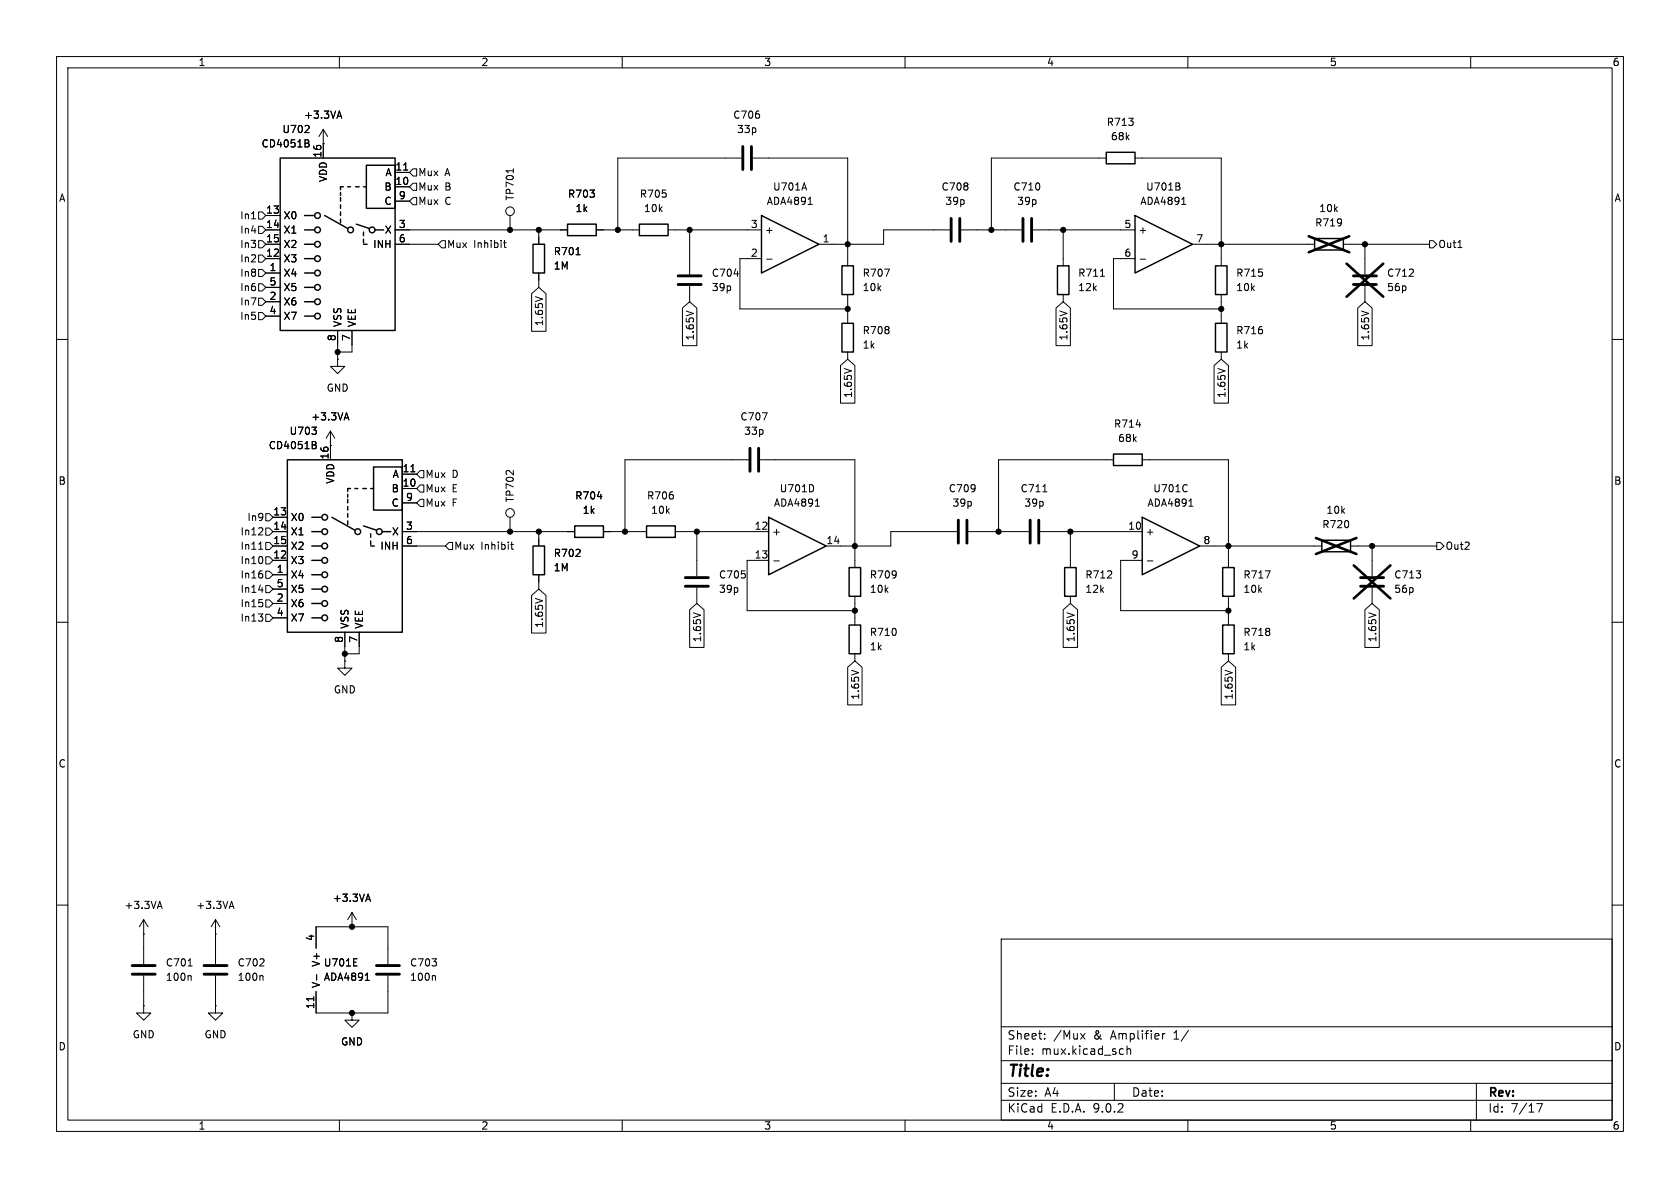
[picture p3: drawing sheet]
<svg xmlns="http://www.w3.org/2000/svg" width="297mm" height="210mm" viewBox="0 0 297 210" stroke-linecap="round" stroke-linejoin="round" font-family="sans-serif">
<g fill="none" stroke="#000" stroke-width=".18">
<path d="M10 10h277v190h-277zM12 12h273v186h-273zM60 19.6l.4 1.3M60 10v2M110 10v2M160 10v2M210 10v2M260 10v2M44.5 38.7h.7M45.7 37.5h.7l.6 .6-.6 .6h-.7zM47 38.1h2.5M53.9 23.4h.8"/>
<path d="M54.4 24.7l.2 .3-.2 .3 .2 .1 .1 .3-.3 .3h-.5M54.6 22.3v.4M57.1 25.4h.1M57.1 22.9l-.7 1.2M57.1 22.9l.8 1.2M57.1 22.9v5M59.7 20.5h.6M69.8 30.5h2.6M69.8 33h2.6M69.8 35.6h2.6M71.4 30.1h.7M73 32.4h.7v1.3h-.7l-.6-.7z"/>
<path d="M73 34.9h.7v1.3h-.7l-.6-.6zM73 29.8h.7v1.3h-.7l-.6-.6zM90.2 38.1v2.5M90.7 29.8v.8M131.1 27.9h-21.9v12.7M133.1 27.9h16.8v19.1M142.2 32.3l.4 1.3M142.9 36.1h.7M195.6 27.9h-20.3v12.7M200.7 27.9h15.2v19.1M208.3 32.9l.3 .3v.3l-.2 .1M208.4 32.4l.2 .2-.2 .3"/>
<path d="M208.9 36.1h.7M45.7 40h.7l.6 .6-.6 .7h-.7zM45.7 42.5h.7l.6 .7-.6 .6h-.7zM45.7 47.6h.7l.6 .7-.6 .6h-.7zM45.7 45.1h.7l.6 .6-.6 .7h-.7zM45.7 50.2h.7l.6 .6-.6 .6h-.7zM45.7 52.7h.7l.6 .6-.6 .7h-.7zM45.7 55.2h.7l.6 .7-.6 .6h-.7zM47 40.6h2.5M47 45.7h2.5M47 43.2h2.5M47 48.3h2.5"/>
<path d="M47 50.8h2.5M47 53.3h2.5M47 55.9h2.5M59.7 58.4v5.1M62.2 58.4v3.8h-2.5M69.8 40.6h30.5M69.8 43.2h7.7M78.1 42.5h.6v1.3h-.6l-.6-.6zM89 42.9h.5M89.2 42.5v1.1l.3 .2M94 51.9l1.2-1.1 1.3 1.1v6.7h-2.5zM94.7 52.4l1.2 .5"/>
<path d="M95.2 40.6v2.6M95.2 48.3v2.5M101.8 45h.8M105.4 40.6h7.6M118.1 40.6h16.5M120.6 54.5l1.3-1.2 1.3 1.2v6.6h-2.6zM121.3 55l1.3 .4M121.9 40.6v7.9M121.9 50.5v2.8M129.8 48.4h.8M134.6 45.7h-3.8v8.9h19.1M135.5 45.8h1"/>
<path d="M149.9 52.1v5.1M156.4 47.6h.8l-.5 1.2M167.9 40.6h-11.7v2.6h-11.4M169.9 40.6h10.7M182.6 40.6h18.1M186.7 54.5l1.3-1.2 1.2 1.2v6.6h-2.5zM187.4 55l1.2 .4M188 40.6v6.4M188 52.1v1.2M194.5 48.8h.8M200.7 45.7h-3.9v8.9h19.1M201.6 45.8h.9"/>
<path d="M210.8 43.2h21.6M215.9 52.1v5.1M237.5 43.2h15.2M240 54.5l1.3-1.2 1.3 1.2v6.6h-2.6zM240.7 55l1.3 .4M241.3 43.2v5.3M241.3 50.5v2.8M252.7 42.5h.7l.6 .7-.6 .6h-.7zM257.7 43.8h.8M10 60h2M55.1 75.5h.8l-.4 .5M55.6 78l.3 .3-.3 .4 .3 .1v.3l-.2 .2h-.5"/>
<path d="M55.9 76.1v.6M58.4 78.7h.1M58.4 76.2v5.1M58.4 76.2l-.7 1.3M58.4 76.2l.8 1.3M59.7 63.5v1.3h1.3l-1.3 1.2-1.3-1.2h1.3M59.7 63.5h.1M61 73.9h.6M61.3 73l.4 1.2M134.8 73h.8l-.5 1.2M148.6 64.6l1.3-1.1 1.2 1.1v6.7h-2.5zM149.3 65.1l1.2 .5"/>
<path d="M149.9 62.2v1.3M200.9 75.1h.8M214.6 64.6l1.3-1.1 1.3 1.1v6.7h-2.6zM215.3 65.1l1.3 .5M215.9 62.2v1.3M285 60h2M45.7 94.6h.8M45.7 97.1h.8M46.4 93.4v.4M46.4 98.6v.8M47 98.4h.6l.7 .7-.7 .6h-.6zM47 90.8h.6l.7 .6-.7 .7h-.6z"/>
<path d="M47 93.3h.6l.7 .7-.7 .6h-.6zM47 95.9h.6l.7 .6-.7 .7h-.6zM48.3 94h2.5M48.3 99.1h2.5M48.3 96.5h2.5M48.3 91.4h2.5M71.1 94h30.5M71.1 96.5h7.6M71.1 83.8h2.6M71.1 86.4h2.6M71.1 88.9h2.6M72.6 83.4h.8"/>
<path d="M74.3 88.3h.6v1.2h-.6l-.6-.6zM74.3 83.2h.6v1.3h-.6l-.6-.7zM74.3 85.7h.6v1.3h-.6l-.6-.6zM79.4 95.9h.6v1.3h-.6l-.7-.7zM90.2 91.4v2.6M90.3 96.3h.5M90.5 95.8v1.1l.3 .2M95.2 94v2.5M105.6 87.8h.8M106.7 94h7.6M119.4 94h16.5M123.2 94v7.9"/>
<path d="M132.3 81.3h-21.8v12.7M134.4 81.3h16.7v19M135.9 99.1h-3.8v8.9h19M136.8 99.2h1M143.8 86v.6M144.1 89.5h.8M169.2 94h-11.7v2.5h-11.5M171.2 94h10.7M183.9 94h18M184.4 86.9h.7M189.2 94v6.3M196.8 81.3h-20.3v12.7"/>
<path d="M201.9 99.1h-3.8v8.9h19.1M201.9 81.3h15.3v19M202.8 99.2h1M209.8 85.7l.1 .1M209.9 86.8l-.1 .1M210.2 89.5h.7M212.1 96.5h21.6M238.8 96.5h15.2M242.6 96.5v5.4M254 95.9h.6l.7 .6-.7 .7h-.6zM10 110h2M45.7 108.5h.8l-.5 .5"/>
<path d="M45.7 104.3h.8M46.4 106.6v.5M46.4 101.5v.6M46.4 109.1v.6M47 106h.6l.7 .7-.7 .6h-.6zM47 103.5h.6l.7 .6-.7 .7h-.6zM47 101h.6l.7 .6-.7 .6h-.6zM47 108.6h.6l.7 .6-.7 .7h-.6zM48.3 101.6h2.5M48.3 104.1h2.5M48.3 106.7h2.5M48.3 109.2h2.5"/>
<path d="M61 116.8v1.3h1.2l-1.2 1.3-1.3-1.3h1.3M61 116.8h.1M61 111.8v5M63.5 111.8v3.8h-2.5M94 105.3l1.2-1.2 1.3 1.2v6.6h-2.5zM94.7 105.8l1.2 .4M95.2 101.6v2.5M121.9 107.8l1.3-1.1 1.3 1.1v6.6h-2.6zM122.6 108.3l1.3 .5M123.2 103.9v2.8M149.9 118l1.2-1.2 1.3 1.2v6.6h-2.5zM150.5 118.5l1.3 .4"/>
<path d="M151.1 105.4v5.1M151.1 115.6v1.2M188 107.8l1.2-1.1 1.3 1.1v6.6h-2.5zM188.6 108.3l1.3 .5M189.2 105.4v1.3M215.9 118l1.3-1.2 1.2 1.2v6.6h-2.5zM216.6 118.5l1.2 .4M217.2 105.4v5.1M217.2 115.6v1.2M223.7 100.9h.8l-.5 1.3M241.3 107.8l1.3-1.1 1.2 1.1v6.6h-2.5zM242 108.3l1.2 .5"/>
<path d="M242.6 103.9v2.8M285 110h2M28.2 159.3l.5 1.3M40.9 159.3l.5 1.3M64.8 159h.6M65.1 158.1l.4 1.2M10 160h2M25.4 177.8v1.3h1.3l-1.3 1.2-1.3-1.2h1.3M25.4 177.8h.1M25.4 165.1h.1M25.4 162.6v7.8M25.4 172.5v5.3"/>
<path d="M25.4 162.6l-.8 1.2M25.4 162.6l.8 1.2M27.9 160.2h.6M33.3 170.8h.7M33.6 172.5l.2 .1v.7M38.1 165.1h.1M38.1 177.8v1.3h1.3l-1.3 1.2-1.3-1.2h1.3M38.1 177.8h.1M38.1 162.6l-.8 1.2M38.1 162.6l.8 1.2M38.1 162.6v7.8M38.1 172.5v5.3"/>
<path d="M40.6 160.2h.6M46.3 172.5l.2 .1v.7M55.5 176.2v.7M55.9 167.6v-3.8h12.7v6.6M56 172.3v1M62.2 163.8h.1M62.2 179.1v1.2h1.3l-1.3 1.3-1.2-1.3h1.2M62.2 179.1h.1M62.2 161.3l-.7 1.3M62.2 161.3l.8 1.3M62.2 161.3v2.5M62.5 170.8h.6"/>
<path d="M62.5 169.5h.6M64.6 173.3h.7M68.6 172.5v6.6h-12.7v-3.8M76.8 172.5l.2 .1v.7M177 166h108v32h-108zM285 160h2M60 198v2M110 198v2M160 198v2M177 194.5h108M177 191.5h108M177 187.5h108"/>
<path d="M177 181.5h108M182.5 186.3v.1M182.5 185.5v.1M184.7 183.6v.1M184.7 182.8v.1M191 182.7l.8 1M191.8 182.7l-.8 1M197 191.5v3M198.5 185.4l.1 .1M198.6 186.3l-.1 .1M199.2 184.9v1.5M199.2 185.5l.3-.1 .3 .1 .1 .9"/>
<path d="M205.5 182.7v1M206 182.7l-.3 .1-.2 .2M210 198v2M260 198v2M261 191.5v6.5M271.7 195.1h1l-.7 1.5"/>
<circle cx="90.2" cy="37.3" r=".76"/>
<circle cx="90.2" cy="90.7" r=".76"/>
</g>
<g fill="none" stroke="#000" stroke-width=".51">
<path d="M131.3 25.9v4.1M132.8 25.9v4.1M168.1 38.6v4.1M169.7 38.6v4.1M180.8 38.6v4.1M182.4 38.6v4.1M119.9 48.8h4.1M119.9 50.3h4.1M239.3 48.8h4M239.3 50.3h4M132.6 79.2v4.1M134.1 79.2v4.1"/>
<path d="M169.4 91.9v4.1M170.9 91.9v4.1M182.1 91.9v4.1M183.6 91.9v4.1M121.2 103.6h4M121.2 102.1h4M240.5 103.6h4.1M240.5 102.1h4.1M23.4 170.7h4M23.4 172.2h4M36.1 170.7h4M36.1 172.2h4"/>
<path d="M66.5 170.7h4.1M66.5 172.2h4.1"/>
</g>
<g fill="none" stroke="#000" stroke-width=".25">
<path d="M49.5 27.9h20.3v30.5h-20.3zM53.8 38.1h1.8M57.4 38.1l4.1 2.3M60.2 34v.5M60.2 34.9v.7M60.2 36.2v.6M60.2 37.5v.6M60.2 38.7v.7M60.7 33h-.5v.5M61.5 33h.5M62.9 33h.6M63 39.6l2.3 .8"/>
<path d="M64.3 33h.5M64.8 29.2h5v7.6h-5zM100.3 39.6h5.1v2.1h-5.1zM113 39.6h5.1v2.1h-5.1zM134.6 38.1l10.2 5.1-10.2 5.1zM195.6 26.9h5.1v2.1h-5.1zM200.7 38.1l10.1 5.1-10.1 5.1zM53.8 40.6h1.8M53.8 43.2h1.8M53.8 45.7h1.8M53.8 48.3h1.8M53.8 50.8h1.8"/>
<path d="M53.8 53.3h1.8M53.8 55.9h1.8M64.3 41v.7M64.3 42.3v.6M64.3 43.2h.6M66.3 40.6h1.5M94.2 43.2h2.1v5.1h-2.1zM148.8 57.2h2.1v5h-2.1zM148.8 47h2.1v5.1h-2.1zM186.9 47h2.1v5.1h-2.1zM214.9 57.2h2v5h-2zM214.9 47h2v5.1h-2z"/>
<path d="M232.4 42.2h5.1v2h-5.1zM50.8 81.3h20.3v30.5h-20.3zM55.1 94h1.8M55.1 96.5h1.8M55.1 91.4h1.8M55.1 99.1h1.8M58.7 91.4l4 2.3M61.5 87.4v.5M61.5 88.3v.6M61.5 89.5v.7M61.5 90.8v.6M61.5 92.1v.6"/>
<path d="M62 86.4h-.5v.5M62.7 86.4h.5M64.1 86.4h.7M64.3 93l2.2 .7M65.5 86.4h.5M65.5 94.4v.6M65.5 95.6v.7M65.5 96.5h.7M66 82.6h5.1v7.6h-5.1zM67.6 94h1.5M94.2 96.5h2.1v5.1h-2.1zM101.6 93h5.1v2h-5.1z"/>
<path d="M114.3 93h5.1v2h-5.1zM135.9 91.4l10.1 5.1-10.1 5.1zM196.8 80.3h5.1v2h-5.1zM201.9 91.4l10.2 5.1-10.2 5.1zM233.7 95.5h5.1v2h-5.1zM55.1 101.6h1.8M55.1 104.1h1.8M55.1 106.7h1.8M55.1 109.2h1.8M150.1 110.5h2v5.1h-2zM150.1 100.3h2v5.1h-2zM188.2 100.3h2v5.1h-2z"/>
<path d="M216.2 100.3h2v5.1h-2zM216.2 110.5h2v5.1h-2z"/>
<circle cx="56.1" cy="38.1" r=".51"/>
<circle cx="56.1" cy="45.7" r=".51"/>
<circle cx="56.1" cy="43.2" r=".51"/>
<circle cx="56.1" cy="55.9" r=".51"/>
<circle cx="56.1" cy="53.3" r=".51"/>
<circle cx="56.1" cy="40.6" r=".51"/>
<circle cx="56.1" cy="50.8" r=".51"/>
<circle cx="56.1" cy="48.3" r=".51"/>
<circle cx="62" cy="40.6" r=".51"/>
<circle cx="65.8" cy="40.6" r=".51"/>
<circle cx="57.4" cy="94" r=".51"/>
<circle cx="57.4" cy="96.5" r=".51"/>
<circle cx="57.4" cy="99.1" r=".51"/>
<circle cx="57.4" cy="91.4" r=".51"/>
<circle cx="63.2" cy="94" r=".51"/>
<circle cx="67.1" cy="94" r=".51"/>
<circle cx="57.4" cy="104.1" r=".51"/>
<circle cx="57.4" cy="106.7" r=".51"/>
<circle cx="57.4" cy="101.6" r=".51"/>
<circle cx="57.4" cy="109.2" r=".51"/>
</g>
<path d="M231.4 41.8l7.1 2.8M238.1 46.6l6.4 5.9M238.5 41.8l-7.1 2.8M244.5 46.6l-6.4 5.9M232.6 95.1l7.2 2.8M239.3 99.9l6.5 5.9M239.8 95.1l-7.2 2.8M245.8 99.9l-6.5 5.9" fill="none" stroke="#000" stroke-width=".46"/>
<g fill="#000" stroke="#000" stroke-width=".18">
<circle cx="90.2" cy="40.6" r=".46"/>
<circle cx="95.2" cy="40.6" r=".46"/>
<circle cx="109.2" cy="40.6" r=".46"/>
<circle cx="121.9" cy="40.6" r=".46"/>
<circle cx="149.9" cy="43.2" r=".46"/>
<circle cx="149.9" cy="54.6" r=".46"/>
<circle cx="175.3" cy="40.6" r=".46"/>
<circle cx="188" cy="40.6" r=".46"/>
<circle cx="215.9" cy="43.2" r=".46"/>
<circle cx="215.9" cy="54.6" r=".46"/>
<circle cx="241.3" cy="43.2" r=".46"/>
<circle cx="59.7" cy="62.2" r=".46"/>
<circle cx="90.2" cy="94" r=".46"/>
<circle cx="95.2" cy="94" r=".46"/>
<circle cx="110.5" cy="94" r=".46"/>
<circle cx="123.2" cy="94" r=".46"/>
<circle cx="151.1" cy="96.5" r=".46"/>
<circle cx="176.5" cy="94" r=".46"/>
<circle cx="189.2" cy="94" r=".46"/>
<circle cx="217.2" cy="96.5" r=".46"/>
<circle cx="242.6" cy="96.5" r=".46"/>
<circle cx="61" cy="115.6" r=".46"/>
<circle cx="151.1" cy="108" r=".46"/>
<circle cx="217.2" cy="108" r=".46"/>
<circle cx="62.2" cy="179.1" r=".46"/>
<circle cx="62.2" cy="163.8" r=".46"/>
</g>
<text font-size="2.8" x="178" y="190.9">Title:</text>
<g font-size="2.1">
<text x="178" y="184">Sheet:</text>
<text x="186.2" y="184">/Mux</text>
<text x="193.4" y="184">&amp;</text>
<text x="196.5" y="184">Amplifier</text>
<text x="207.8" y="184">1/</text>
<text x="178" y="186.7">File:</text>
<text x="184.1" y="186.7">mux.kicad_sch</text>
<text x="178" y="196.9">KiCad</text>
<text x="178" y="194.1">Size:</text>
<text x="184.7" y="194.1">A4</text>
<text x="185.7" y="196.9">E.D.A.</text>
<text x="193.3" y="196.9">9.0.2</text>
<text x="200" y="194.1">Date:</text>
<text x="263" y="194.3">Rev:</text>
<text x="263" y="196.9">Id:</text>
<text x="267.1" y="196.9">7/17</text>
</g>
<g font-size="1.8">
<text x="35" y="11.9">1</text>
<text x="85" y="11.9">2</text>
<text x="135" y="11.9">3</text>
<text x="185" y="11.9">4</text>
<text x="235" y="11.9">5</text>
<text x="285" y="11.9">6</text>
<text x="49.8" y="23.7">U702</text>
<text x="53.7" y="21.2">+3.3VA</text>
<text x="129.5" y="21.2">C706</text>
<text x="130.2" y="23.7">33p</text>
<text x="195.6" y="22.5">R713</text>
<text x="46.1" y="26.3">CD4051B</text>
<text x="56.9" y="28" transform="rotate(-90 56.9 28)">16</text>
<text x="196.3" y="25">68k</text>
<text x="10.3" y="35.9">A</text>
<text x="58" y="32.3" transform="rotate(-90 58 32.3)">VDD</text>
<text x="67.9" y="33.9">B</text>
<text x="68.1" y="31.3">A</text>
<text x="69.8" y="30.2">11</text>
<text x="69.8" y="32.8">10</text>
<text x="70.4" y="35.3">9</text>
<text x="73.9" y="33.9">Mux</text>
<text x="73.9" y="31.3">Mux</text>
<text x="78.6" y="33.9">B</text>
<text x="78.6" y="31.3">A</text>
<text x="91" y="35.6" transform="rotate(-90 91 35.6)">TP701</text>
<text x="100.3" y="35.2">R703</text>
<text x="113" y="35.2">R705</text>
<text x="136.6" y="33.9">U701A</text>
<text x="166.4" y="33.9">C708</text>
<text x="179.1" y="33.9">C710</text>
<text x="202.5" y="33.9">U701B</text>
<text x="285.3" y="35.9">A</text>
<text x="42.4" y="39">In1</text>
<text x="42.4" y="41.5">In4</text>
<text x="46.9" y="37.8">13</text>
<text x="46.9" y="40.4">14</text>
<text x="50" y="39">X0</text>
<text x="50" y="41.5">X1</text>
<text x="67.9" y="36.4">C</text>
<text x="67.9" y="41.5">X</text>
<text x="70.4" y="40.4">3</text>
<text x="73.9" y="36.4">Mux</text>
<text x="78.6" y="36.4">C</text>
<text x="101.6" y="37.7">1k</text>
<text x="113.7" y="37.7">10k</text>
<text x="132.6" y="40.4">3</text>
<text x="135.1" y="41.5">+</text>
<text x="135.5" y="36.4">ADA4891</text>
<text x="167" y="36.4">39p</text>
<text x="179.7" y="36.4">39p</text>
<text x="198.7" y="40.4">5</text>
<text x="201.2" y="41.5">+</text>
<text x="201.5" y="36.4">ADA4891</text>
<text x="232.4" y="40.2">R719</text>
<text x="233.1" y="37.7">10k</text>
<text x="42.4" y="44">In3</text>
<text x="42.4" y="46.6">In2</text>
<text x="46.9" y="42.9">15</text>
<text x="46.9" y="45.5">12</text>
<text x="50" y="44">X2</text>
<text x="50" y="46.6">X3</text>
<text x="65.9" y="44">INH</text>
<text x="70.4" y="42.9">6</text>
<text x="78.9" y="44">Mux</text>
<text x="83.7" y="44">Inhibit</text>
<text x="97.8" y="45.3">R701</text>
<text x="97.8" y="47.9">1M</text>
<text x="132.6" y="45.5">2</text>
<text x="145.3" y="42.9">1</text>
<text x="198.7" y="45.5">6</text>
<text x="211.4" y="42.9">7</text>
<text x="254.2" y="44">Out1</text>
<text x="42.4" y="49.1">In8</text>
<text x="42.4" y="51.7">In6</text>
<text x="47.6" y="48">1</text>
<text x="47.6" y="50.5">5</text>
<text x="47.6" y="53.1">2</text>
<text x="50" y="49.1">X4</text>
<text x="50" y="51.7">X5</text>
<text x="125.7" y="49.1">C704</text>
<text x="125.7" y="51.7">39p</text>
<text x="152.4" y="49.1">R707</text>
<text x="152.4" y="51.7">10k</text>
<text x="190.5" y="49.1">R711</text>
<text x="190.5" y="51.7">12k</text>
<text x="218.4" y="49.1">R715</text>
<text x="218.4" y="51.7">10k</text>
<text x="245.1" y="49.1">C712</text>
<text x="245.1" y="51.7">56p</text>
<text x="42.4" y="54.2">In7</text>
<text x="42.4" y="56.7">In5</text>
<text x="47.6" y="55.6">4</text>
<text x="50" y="54.2">X6</text>
<text x="50" y="56.7">X7</text>
<text x="60.6" y="57.9" transform="rotate(-90 60.6 57.9)">VSS</text>
<text x="63.1" y="57.9" transform="rotate(-90 63.1 57.9)">VEE</text>
<text x="96.2" y="57.8" transform="rotate(-90 96.2 57.8)">1.65V</text>
<text x="152.4" y="59.3">R708</text>
<text x="218.4" y="59.3">R716</text>
<text x="59.4" y="60.4" transform="rotate(-90 59.4 60.4)">8</text>
<text x="62" y="60.4" transform="rotate(-90 62 60.4)">7</text>
<text x="122.9" y="60.3" transform="rotate(-90 122.9 60.3)">1.65V</text>
<text x="152.4" y="61.8">1k</text>
<text x="188.9" y="60.3" transform="rotate(-90 188.9 60.3)">1.65V</text>
<text x="218.4" y="61.8">1k</text>
<text x="242.3" y="60.3" transform="rotate(-90 242.3 60.3)">1.65V</text>
<text x="57.7" y="69.4">GND</text>
<text x="150.8" y="70.5" transform="rotate(-90 150.8 70.5)">1.65V</text>
<text x="216.9" y="70.5" transform="rotate(-90 216.9 70.5)">1.65V</text>
<text x="51.1" y="77.1">U703</text>
<text x="54.9" y="74.5">+3.3VA</text>
<text x="130.8" y="74.5">C707</text>
<text x="131.5" y="77.1">33p</text>
<text x="196.8" y="75.8">R714</text>
<text x="47.4" y="79.6">CD4051B</text>
<text x="58.2" y="81.3" transform="rotate(-90 58.2 81.3)">16</text>
<text x="71.1" y="83.6">11</text>
<text x="197.6" y="78.3">68k</text>
<text x="10.3" y="85.9">B</text>
<text x="59.3" y="85.6" transform="rotate(-90 59.3 85.6)">VDD</text>
<text x="69.1" y="87.2">B</text>
<text x="69.1" y="89.8">C</text>
<text x="69.3" y="84.7">A</text>
<text x="71.1" y="86.1">10</text>
<text x="71.7" y="88.6">9</text>
<text x="75.1" y="89.8">Mux</text>
<text x="75.1" y="84.7">Mux</text>
<text x="75.1" y="87.2">Mux</text>
<text x="79.9" y="89.8">F</text>
<text x="79.9" y="84.7">D</text>
<text x="79.9" y="87.2">E</text>
<text x="91" y="88.9" transform="rotate(-90 91 88.9)">TP702</text>
<text x="101.6" y="88.5">R704</text>
<text x="114.3" y="88.5">R706</text>
<text x="136.7" y="89.8">ADA4891</text>
<text x="137.8" y="87.2">U701D</text>
<text x="167.6" y="87.2">C709</text>
<text x="168.3" y="89.8">39p</text>
<text x="180.3" y="87.2">C711</text>
<text x="181" y="89.8">39p</text>
<text x="202.8" y="89.8">ADA4891</text>
<text x="203.8" y="87.2">U701C</text>
<text x="285.3" y="85.9">B</text>
<text x="42.4" y="94.8">In12</text>
<text x="43.6" y="92.3">In9</text>
<text x="48.2" y="91.2">13</text>
<text x="48.2" y="93.7">14</text>
<text x="51.3" y="92.3">X0</text>
<text x="51.3" y="94.8">X1</text>
<text x="69.2" y="94.8">X</text>
<text x="71.7" y="93.7">3</text>
<text x="102.9" y="91">1k</text>
<text x="115" y="91">10k</text>
<text x="133.3" y="93.7">12</text>
<text x="136.4" y="94.8">+</text>
<text x="199.3" y="93.7">10</text>
<text x="202.4" y="94.8">+</text>
<text x="233.7" y="93.6">R720</text>
<text x="234.4" y="91">10k</text>
<text x="42.4" y="99.9">In10</text>
<text x="42.4" y="97.4">In11</text>
<text x="48.2" y="96.3">15</text>
<text x="48.2" y="98.8">12</text>
<text x="48.8" y="101.3">1</text>
<text x="51.3" y="97.4">X2</text>
<text x="51.3" y="99.9">X3</text>
<text x="67.1" y="97.4">INH</text>
<text x="71.7" y="96.3">6</text>
<text x="80.2" y="97.4">Mux</text>
<text x="85" y="97.4">Inhibit</text>
<text x="97.8" y="98.7">R702</text>
<text x="97.8" y="101.2">1M</text>
<text x="133.3" y="98.8">13</text>
<text x="146" y="96.3">14</text>
<text x="200" y="98.8">9</text>
<text x="212.7" y="96.3">8</text>
<text x="255.5" y="97.4">Out2</text>
<text x="42.4" y="107.5">In15</text>
<text x="42.4" y="105">In14</text>
<text x="42.4" y="102.5">In16</text>
<text x="48.8" y="103.9">5</text>
<text x="48.8" y="106.4">2</text>
<text x="51.3" y="102.5">X4</text>
<text x="51.3" y="105">X5</text>
<text x="51.3" y="107.5">X6</text>
<text x="127" y="102.5">C705</text>
<text x="127" y="105">39p</text>
<text x="153.7" y="102.5">R709</text>
<text x="153.7" y="105">10k</text>
<text x="191.8" y="102.5">R712</text>
<text x="191.8" y="105">12k</text>
<text x="219.7" y="102.5">R717</text>
<text x="219.7" y="105">10k</text>
<text x="246.4" y="102.5">C713</text>
<text x="246.4" y="105">56p</text>
<text x="42.4" y="110.1">In13</text>
<text x="48.8" y="109">4</text>
<text x="51.3" y="110.1">X7</text>
<text x="60.7" y="113.7" transform="rotate(-90 60.7 113.7)">8</text>
<text x="61.8" y="111.3" transform="rotate(-90 61.8 111.3)">VSS</text>
<text x="63.2" y="113.7" transform="rotate(-90 63.2 113.7)">7</text>
<text x="64.4" y="111.3" transform="rotate(-90 64.4 111.3)">VEE</text>
<text x="96.2" y="111.1" transform="rotate(-90 96.2 111.1)">1.65V</text>
<text x="124.1" y="113.6" transform="rotate(-90 124.1 113.6)">1.65V</text>
<text x="153.7" y="112.6">R710</text>
<text x="190.2" y="113.6" transform="rotate(-90 190.2 113.6)">1.65V</text>
<text x="219.7" y="112.6">R718</text>
<text x="243.5" y="113.6" transform="rotate(-90 243.5 113.6)">1.65V</text>
<text x="153.7" y="115.2">1k</text>
<text x="219.7" y="115.2">1k</text>
<text x="58.9" y="122.8">GND</text>
<text x="152.1" y="123.8" transform="rotate(-90 152.1 123.8)">1.65V</text>
<text x="218.1" y="123.8" transform="rotate(-90 218.1 123.8)">1.65V</text>
<text x="10.3" y="135.9">C</text>
<text x="285.3" y="135.9">C</text>
<text x="21.9" y="160.9">+3.3VA</text>
<text x="34.6" y="160.9">+3.3VA</text>
<text x="58.7" y="159.6">+3.3VA</text>
<text x="55.6" y="166.4" transform="rotate(-90 55.6 166.4)">4</text>
<text x="29.2" y="171">C701</text>
<text x="29.2" y="173.6">100n</text>
<text x="41.9" y="171">C702</text>
<text x="41.9" y="173.6">100n</text>
<text x="56.7" y="171" transform="rotate(-90 56.7 171)">V+</text>
<text x="57.2" y="171">U701E</text>
<text x="57.2" y="173.6">ADA4891</text>
<text x="72.4" y="171">C703</text>
<text x="72.4" y="173.6">100n</text>
<text x="55.6" y="178.5" transform="rotate(-90 55.6 178.5)">11</text>
<text x="56.7" y="174.8" transform="rotate(-90 56.7 174.8)">V-</text>
<text x="10.3" y="185.9">D</text>
<text x="23.4" y="183.7">GND</text>
<text x="36.1" y="183.7">GND</text>
<text x="60.2" y="185">GND</text>
<text x="285.3" y="185.9">D</text>
<text x="35" y="199.9">1</text>
<text x="85" y="199.9">2</text>
<text x="135" y="199.9">3</text>
<text x="185" y="199.9">4</text>
<text x="235" y="199.9">5</text>
<text x="285" y="199.9">6</text>
</g>
</svg>
